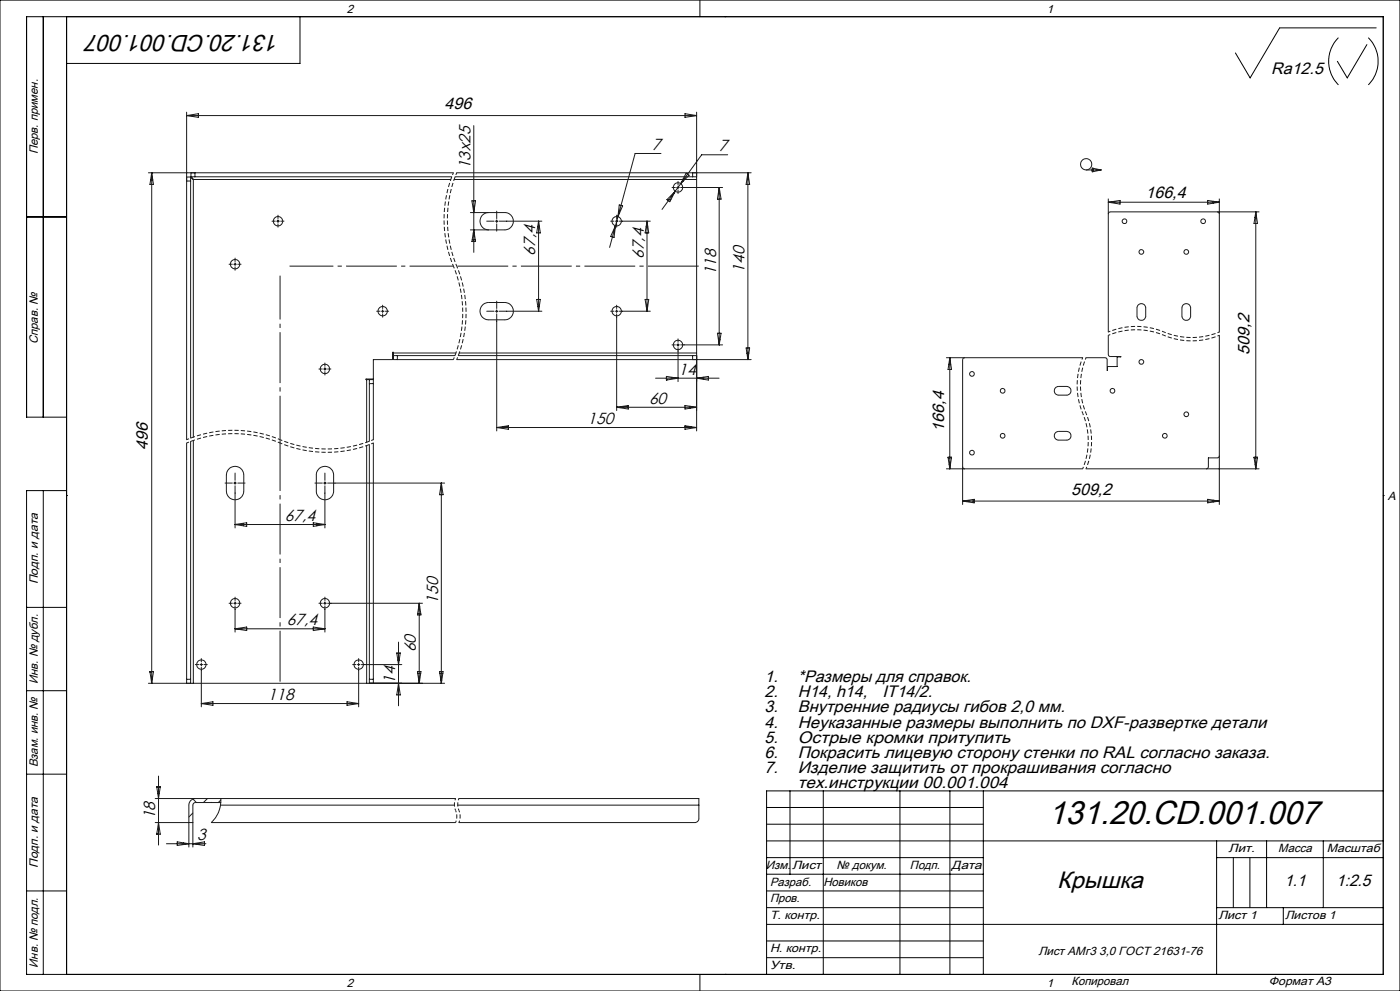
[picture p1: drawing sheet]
<svg xmlns="http://www.w3.org/2000/svg" width="420mm" height="297mm" viewBox="0 0 420 297" stroke-linecap="round" stroke-linejoin="round" font-family="sans-serif">
<g fill="none" stroke="#000" stroke-width=".3">
<path d="M0 0h420v297h-420zM13 5v120M20 5v287M90 5v14h-70M210 0v5M217.5 5h.1M401.5 11.3a10 10 0 0 0 0 14.1M410.1 13.4l-5.9 10-3-5M410.5 11.3a10 10 0 0 1 0 14.1M412.9 8.4h-29l-8.9 15-4.4-7.5M8 65h12M20 125h-12v-120h407v287h-407v-145h12"/>
<path d="M13 147v145M20 148.5h.1M415 148.5h.1M8 182h12M8 207h12M8 232h12M237 237v25M247 237v55M270 237v55M285 237v55M295 237v55M415 237h-185v55"/>
<path d="M230 242h65M230 247h65M230 252h185M230 257h65M365 252v40M365 257h50M370 257v15M375 257v15M380 252v20M397 252v20M8 267h12M230 267h65"/>
<path d="M230 272h65M230 277h185M230 262h65M365 272h50M385 272v5M210 292v5M217.5 292h.1M230 282h65M230 287h65"/>
</g>
<g fill="none" stroke="#191924" stroke-width=".3">
<path d="M56 34.6l3.5-.5v1.1zM56 33.6v98.2M56 34.6h153M142.1 37.6v38M205.5 34.1l3.5 .5-3.5 .6zM209 33.6v95.5M44.5 51.8h91.5M45.2 53.9h.6M45.5 51.9h.1M45.5 51.8l.5 3.5h-1zM45.5 51.8v153M56 53.1h1.2"/>
<path d="M56 54.3h1.2M57.2 53.1l.8 .7M57.2 53.1v78.2M57.3 53l.7 .8M57.3 53h78.2M57.3 51.8v1.2M58 53.8h77.2M58 53.8v77.2M58.5 51.8v1.2M136.2 53.8h72.8M136.5 53h72.5M137 51.8h88.4"/>
<path d="M198.3 46h-7.8l-7.6 28.2M200.1 59.9h1.2M201.6 56.2h1M202 57.9h.3M202.6 57.3l-2.5 2.5M202.6 57.3l-1.7 3.2-.8-.7M202.6 57.3l-4 5.5M203 56.2h.8M203.4 54.4v1M203.4 55.8v.8M203.4 57v1M204.2 56.2h12.6"/>
<path d="M204.2 55l-1.6 2.3M205 53.5v.8M205.8 51.9l.9 .6-2.5 2.5zM207.8 51.8v1.2M215.8 56.2l.5 3.5h-1.1zM215.8 56.2v47.2M218.3 46.4h-7.8l-6.3 8.6M224.4 51.8l.5 3.5h-1.1zM224.4 51.8v56M325.9 50.9h4.4M327.7 50.4l2.6 .5-2.6 .6zM327.7 51.2h.2"/>
<path d="M327.9 50.4v1M330 50.8v.2M332.5 59.6v39.9M365.8 59.6v39.9M68.7 79.2h1M70.1 79.2h.8M70.5 77.4v1M70.5 78.8v.8M70.5 80v1M71.3 79.2h1M81.6 66.3h1M83 66.3h.8"/>
<path d="M83.4 64.5v1M83.4 65.9v.8M83.4 67.1v1M84.2 66.3h1M141.1 63.7h10.3a2.59 2.59 0 0 1 2.6 2.6 2.59 2.59 0 0 1-2.6 2.6h-10.3M141.6 60.2h1.1l-.6 3.5zM141.7 71.9h.9M142 69.8h.3M142.1 68.9l.6 3.5h-1.1zM146 66.3h2.2M146.6 63.7a2.59 2.59 0 0 0-2.6 2.6 2.59 2.59 0 0 0 2.6 2.6M148.6 66.3h.8"/>
<path d="M149 63.3v2.2M149 65.9v.8M149 67.1v2.2M149.8 66.3h12.8M161.3 67.8h.5M161.6 66.3l.5 3.5h-1.1zM161.6 66.3v27M183.2 66.3h1M184.5 67.8h.1M184.6 66.3h.8M184.6 67.7l-.4 3.5-1-.3zM185 64.5v1"/>
<path d="M185 65.9v.8M185 67.1v1M185.8 61.4l1 .3-1.4 3.2zM185.8 66.3h9.3M193.9 67.8h.4M194.1 66.3l.5 3.5h-1.1zM194.1 66.3v27M332.5 60.6l3.5-.5v1.1zM332.5 60.6h33.3M362.3 60.1l3.5 .5-3.5 .6zM364 60.3v.6M365.2 63.5l.4 .2 .2 .4"/>
<path d="M376.4 65.2h.6M376.7 63.5l.6 3.5h-1.1zM376.7 63.5v77M377.7 63.5h-44.6l-.4 .2-.2 .4M113 93.3h1M114.4 93.3h.8M114.8 91.5v1M114.8 92.8v.9M114.8 94v1.1M115.6 93.3h1M144.7 91.5l.8-.6 .9-.2h5a2.59 2.59 0 0 1 2.6 2.6 2.59 2.59 0 0 1-2.6 2.5h-4.8a2.59 2.59 0 0 1-2.4-1.5 2.59 2.59 0 0 1 .5-2.8zM146 93.3h2.2"/>
<path d="M148.6 93.3h.8M149 90.3v2.2M149 92.8v.9M149 94v35.1M149.8 93.3h12.8M161 89.7h1.1l-.5 3.6zM161.3 91.9h.5M183.2 93.3h1M184.6 93.3h.8M185 91.5v1M185 92.8v.9M185 94v29"/>
<path d="M185.8 93.3h9.3M193.5 89.7h1.1l-.5 3.6zM193.9 91.9h.4M215.2 99.9h1.1l-.5 3.5zM341.5 91.4a1.33 1.33 0 0 1 1.4-.3 1.33 1.33 0 0 1 .8 1.2v2.4a1.31 1.31 0 0 1-1.3 1.3 1.31 1.31 0 0 1-1.3-1.3v-2.6zM354.9 91.4a1.32 1.32 0 0 1 1.5-.3 1.32 1.32 0 0 1 .8 1.2v2.4a1.31 1.31 0 0 1-1.3 1.3 1.31 1.31 0 0 1-1.3-1.3v-2.7zM95.7 110.6h1M97.1 110.6h.8M97.5 108.8v1M97.5 110.2v.8M97.5 111.4v1M98.3 110.6h1"/>
<path d="M110 113.8v18.7M110.8 115h1.2M110.8 113.8v18.5M118 106.6h18.5M118 105.8h18.8M119.2 106.6v1.2M136 107.8h-18v-2.2h-.2v2.2h-5.8v5.8h-2.2v.2h2.2v18M137 107.8h88.4M137.5 106.6h71.5M137.8 105.8h71.2M196.7 113.3h19M199.9 112.8l3.5 .5-3.5 .6z"/>
<path d="M199.9 113.8h.3M201.6 103.4h1M203 103.4h.8M203.4 101.6v1M203.4 103v.8M203.4 104.2v10.2M204.2 103.4h12.6M207.8 106.6v1.2M209 113.3l3.5-.5v1.1zM209 113.3h.1M211 113.1v.6M215.5 101.8h.5"/>
<path d="M223.8 104.3h1.1l-.5 3.5zM224 105.9h.6M283.9 107.2h40.9M284.6 109.2h.6M284.9 107.2l.6 3.5h-1.1zM284.9 107.2v33.3M289.4 107.2l-.4 .2-.2 .4v43.4M316.7 116.2l.6-.4h2.7a1.31 1.31 0 0 1 1.3 1.3 1.31 1.31 0 0 1-1.3 1.3h-2.4a1.31 1.31 0 0 1-1.2-.8 1.31 1.31 0 0 1 .3-1.4zM332.5 100.5l.1 6.1 .4 .3h3.2l-1.1 .1v2.9h-2.9l-.1 1.1v-3.3l-.2-.4-6.1-.1M365.8 100.5v50.7M56 132.8v72M57.2 132.3v72.5"/>
<path d="M58 132v72.8M110 133.6v71.2M110.8 133.2v71.6M112 132.8v72M149 128.1h.1M149 128.1l3.5-.5v1.1zM149 128.1h60M150.8 127.8h1.7M151 127.8h.1M185 122.1h.1M185 122.1l3.5-.6v1.1zM185 122.1h24"/>
<path d="M186.4 121.8h2.1M205.5 121.5l3.5 .6-3.5 .5zM205.5 127.6l3.5 .5-3.5 .6zM205.5 127.8h1.7M207 127.8h.1M207 121.7v.7M284.4 137h1.1l-.6 3.5zM284.4 137.2h1M284.7 139.2h.5M288.8 139.9l.2 .4 .4 .2M316.7 129.6l.9-.3h2.4a1.31 1.31 0 0 1 1.3 1.3 1.31 1.31 0 0 1-1.3 1.3h-2.4a1.31 1.31 0 0 1-1.2-.8 1.31 1.31 0 0 1 .3-1.5zM365.8 136.6l-.4 .6h-2.9v2.7l-.2 .4-.4 .2"/>
<path d="M376.2 137h1.1l-.6 3.5zM376.2 137.2h1M376.5 139.2h.4M67.5 144.8h2.2M68.7 140.5a2.6 2.6 0 0 1 2.8-.5 2.6 2.6 0 0 1 1.6 2.4v4.8a2.61 2.61 0 0 1-2.6 2.6 2.61 2.61 0 0 1-2.6-2.6v-4.8l.2-.9zM70.1 144.8h.8M70.5 157.2l3.5-.5v1.1zM70.5 141.8v2.2M70.5 144.4v.8M70.5 145.6v12.6M70.5 157.2h27M71 157.1v.2"/>
<path d="M71.3 144.8h2.2M73 156.8v.8M94 156.7l3.5 .5-3.5 .6zM94.5 144.8h2.2M95 156.8v.8M95.7 140.5a2.6 2.6 0 0 1 2.8-.5 2.6 2.6 0 0 1 1.6 2.4v4.8a2.59 2.59 0 0 1-2.6 2.6 2.59 2.59 0 0 1-2.6-2.6v-5.1l.1-.6zM97 157.1v.2M97.1 144.8h.8M97.5 141.8v2.2M97.5 144.4v.8M97.5 145.6v12.6M98.3 144.8h35.1"/>
<path d="M132.4 144.8l.5 3.5h-1zM132.4 144.8v60M283.9 140.5h40.9M288.8 150.2l3.5-.6v1.1zM288.8 150.2h77M289.9 150v.4M292 149.7v1M325.8 140.5h51.9M362.3 149.6l3.5 .6-3.5 .5zM364 149.9v.6M70.5 179v1M97.5 179v1"/>
<path d="M58.6 199.2h1M60 199.2h.8M60.4 197.4v1M60.4 198.8v.8M60.4 200v11.8M61.2 199.2h1M68.7 180.8h1M70.1 180.8h.8M70.5 188.5l3.5-.6v1.1zM70.5 180.4v.8M70.5 181.6v7.8M70.5 188.5h27"/>
<path d="M71.3 180.8h1M94 187.9l3.5 .6-3.5 .5zM95.7 180.8h1M97.1 180.8h.8M97.5 180.4v.8M97.5 181.6v7.8M98.3 180.8h28.5M105.8 199.2h1M107.2 199.2h.8M107.6 197.4v1M107.6 198.8v.8M107.6 200v11.8"/>
<path d="M108.4 199.2h12.1M119 195.7h1.1l-.5 3.5zM119 195.9h1.1M119.3 197.8h.5M119.6 192.4v19.1M125.3 183.9h.9M125.6 181.9h.3M125.8 180.8l.5 3.5h-1.1zM125.8 180.8v24M44.5 204.8h88.9M45 201.3h1l-.5 3.5M45 201.3l.5 3.5"/>
<path d="M45 201.3v.2M56 203.6h1.2M60.4 210.9l3.5-.6v1.1zM60.4 210.9h47.2M104.1 210.3l3.5 .6-3.5 .5zM110.8 203.6h1.2M119.6 204.8l.5 3.5h-1.1zM125.2 201.3h1.1l-.5 3.5zM125.3 201.9h.9M125.6 203.9h.3M131.9 201.3h1l-.5 3.5zM131.9 201.9h1"/>
<path d="M132.3 203.9h.2M46.6 239.3h90.1M47 235.8h1.1l-.5 3.5zM47 235.9h1.1M47.3 237.8h.5M47.6 232.6v20.7M57.9 239.5l1 1M58.7 239.3l-.7 .1-.7 .4-.6 1.1v13M62.2 239.3l-1.2 1.2M66.3 239.3l-.2 2M66.3 239.7l-.8 .8M137.7 239.3h72v6.2l-.4 .7-.7 .3h-70.9"/>
<path d="M46.6 246.5h11.3M47.1 249.7v.3M47.6 246.5l.5 3.5h-1.1zM49.9 252.9h11.9M53.2 252.3l3.5 .6-3.5 .5zM55.1 252.6v.5M57.9 252.9l3.4-.6v1.1zM57.9 243.7l-1.2 1.2M63.3 240.4l.1 .1M66.1 241.3l-.7 2.5-.9 1.4-1.1 1.3h73.3M66.1 241.3h70.2M66.3 240.5h-7.8l-.5 .4-.1 13"/>
<path d="M137.3 241.3h72.4"/>
<circle cx="203.4" cy="56.2" r="1.4"/>
<circle cx="325.8" cy="49.2" r="1.68"/>
<circle cx="70.5" cy="79.2" r="1.4"/>
<circle cx="83.4" cy="66.3" r="1.4"/>
<circle cx="185" cy="66.3" r="1.4"/>
<circle cx="337.3" cy="66.3" r=".69"/>
<circle cx="342.4" cy="75.5" r=".7"/>
<circle cx="355.9" cy="75.5" r=".7"/>
<circle cx="360.9" cy="66.3" r=".69"/>
<circle cx="114.8" cy="93.2" r="1.4"/>
<circle cx="185" cy="93.2" r="1.4"/>
<circle cx="97.5" cy="110.6" r="1.4"/>
<circle cx="203.4" cy="103.4" r="1.4"/>
<circle cx="291.6" cy="112.1" r=".69"/>
<circle cx="300.8" cy="117.1" r=".7"/>
<circle cx="333.7" cy="117.1" r=".69"/>
<circle cx="342.4" cy="108.5" r=".71"/>
<circle cx="291.6" cy="135.7" r=".69"/>
<circle cx="300.8" cy="130.6" r=".69"/>
<circle cx="349.4" cy="130.6" r=".69"/>
<circle cx="355.9" cy="124.2" r=".71"/>
<circle cx="60.4" cy="199.2" r="1.4"/>
<circle cx="70.5" cy="180.8" r="1.4"/>
<circle cx="97.5" cy="180.8" r="1.4"/>
<circle cx="107.6" cy="199.2" r="1.4"/>
</g>
<path d="M136 51.8a36.4 36.4 0 0 0 0 28M137 51.8a36.4 36.4 0 0 0 0 28M136 107.8a36.4 36.4 0 0 0 0-28M137 107.8a36.4 36.4 0 0 0 0-28M84 132.8a36.4 36.4 0 0 0 28 0M84 132.8a36.4 36.4 0 0 0-28 0M84 131.8a36.4 36.4 0 0 0 28 0M84 131.8a36.4 36.4 0 0 0-28 0" fill="none" stroke="#191924" stroke-width=".3" stroke-dasharray="1.3 .6" stroke-dashoffset=".6" stroke-linecap="butt"/>
<path d="M349.2 99.5a21.6 21.6 0 0 0 16.6 0M349.2 99.5a21.6 21.6 0 0 0-16.7 0M324.8 107.2a21.6 21.6 0 0 0 0 16.6M325.8 107.2a21.6 21.6 0 0 0 0 16.6M349.2 100.5a21.6 21.6 0 0 0 16.6 0M349.2 100.5a21.6 21.6 0 0 0-16.7 0M324.8 140.5a21.6 21.6 0 0 0 0-16.7M325.8 140.5a21.6 21.6 0 0 0 0-16.7M136.7 239.3l-.4 1.8 .4 1.8M137.7 239.3l-.4 1.8 .4 1.8M136.7 246.5l.3-1.8-.3-1.8M137.7 246.5l.3-1.8-.3-1.8" fill="none" stroke="#191924" stroke-width=".3" stroke-dasharray="1.3 .6" stroke-dashoffset=".7" stroke-linecap="butt"/>
<path d="M84 130.6v75" fill="none" stroke="#191924" stroke-width=".3" stroke-dasharray="15.2 1.3 1.3 1.3" stroke-dashoffset="-1.3" stroke-linecap="butt"/>
<path d="M86.9 79.8h49.1M84 82.6v49.2" fill="none" stroke="#191924" stroke-width=".3" stroke-dasharray="15.2 1.3 1.3 1.3" stroke-dashoffset="2.1" stroke-linecap="butt"/>
<path d="M137 79.8h72.8" fill="none" stroke="#191924" stroke-width=".3" stroke-dasharray="15.2 1.3 1.3 1.3" stroke-dashoffset="-.2" stroke-linecap="butt"/>
<g fill="#808080">
<path d="M-.1 68.4v1zM-.1 68.4v1zM-.1 77v1.1zM-.1 77v1.1zM-.1 83.1v1.1zM-.1 83.1v1.1zM-.1 23.8v3.2zM-.1 18.4v3.2zM-.1 34.1v3.5zM-.1 28.1v3.4zM-.1 .6v1.1zM-.1 .6v1.1zM-.1 143.4v1.1zM-.1 143.4v1.1zM-.1 112.2v1.1zM-.1 112.2v1.1zM420 167.4v1.1zM420 167.4v1.1zM420 77.9v1zM420 77.9v1z"/>
<path d="M-.1 18.3v3.5zM-.1 70.8v3.5zM-.1 111.3v3.5zM-.1 167.8v3.5zM420 125v3.5zM420 154.8v3.5z"/>
</g>
<text font-size="10" x="314.5" y="246.8">131.20.CD.001.007</text>
<g font-size="7.1">
<text x="84" y="10.3" transform="rotate(-180 84 10.3)">131.20.CD.001.007</text>
<text x="317.2" y="266.1">Крышка</text>
</g>
<g font-size="5">
<text x="381.4" y="22.3">Ra12.5</text>
<text x="133.4" y="32.8">496</text>
<text x="343.7" y="59.4">166,4</text>
<text x="374.8" y="106.3" transform="rotate(-90 374.8 106.3)">509,2</text>
<text x="283.3" y="129.4" transform="rotate(-90 283.3 129.4)">166,4</text>
<text x="44.4" y="134.9" transform="rotate(-90 44.4 134.9)">496</text>
<text x="321.4" y="148.4">509,2</text>
<text x="229.3" y="204.5">1.</text>
<text x="229.3" y="209">2.</text>
<text x="239.3" y="204.5">*Размеры для справок.</text>
<text x="239.3" y="209">H14, h14,</text>
<text x="264.7" y="209">IT14/2.</text>
<text x="229.3" y="213.5">3.</text>
<text x="239.3" y="213.5">Внутренние радиусы гибов 2,0 мм.</text>
<text x="229.3" y="218.1">4.</text>
<text x="239.3" y="218.1">Неуказанные размеры выполнить по DXF-развертке детали</text>
<text x="229.3" y="222.6">5.</text>
<text x="229.3" y="227.1">6.</text>
<text x="239.3" y="222.6">Острые кромки притупить</text>
<text x="239.3" y="227.1">Покрасить лицевую сторону стенки по RAL согласно заказа.</text>
<text x="229.3" y="231.6">7.</text>
<text x="239.3" y="231.6">Изделие защитить от прокрашивания согласно</text>
<text x="239.3" y="236.1">тех.инструкции 00.001.004</text>
<text x="385.3" y="265.7">1.1</text>
<text x="400.8" y="265.7">1:2.5</text>
</g>
<g font-size="4.8">
<text x="195.7" y="45">7</text>
<text x="215.6" y="45.4">7</text>
<text x="141.2" y="50.7" transform="rotate(-90 141.2 50.7)">13х25</text>
<text x="160.6" y="76.6" transform="rotate(-90 160.6 76.6)">67,4</text>
<text x="193.1" y="77.6" transform="rotate(-90 193.1 77.6)">67,4</text>
<text x="214.8" y="82.5" transform="rotate(-90 214.8 82.5)">118</text>
<text x="223.4" y="81.7" transform="rotate(-90 223.4 81.7)">140</text>
<text x="203.5" y="112.4">14</text>
<text x="194.7" y="121.1">60</text>
<text x="176.3" y="127.1">150</text>
<text x="85.5" y="156.2">67,4</text>
<text x="131.4" y="180.9" transform="rotate(-90 131.4 180.9)">150</text>
<text x="86.1" y="187.4">67,4</text>
<text x="124.8" y="195.5" transform="rotate(-90 124.8 195.5)">60</text>
<text x="80.4" y="209.8">118</text>
<text x="118.6" y="204.9" transform="rotate(-90 118.6 204.9)">14</text>
<text x="46.6" y="245.5" transform="rotate(-90 46.6 245.5)">18</text>
<text x="59.1" y="251.8">3</text>
</g>
<g font-size="3.6">
<text x="104" y="3.9">2</text>
<text x="314" y="3.9">1</text>
<text x="11.4" y="46.3" transform="rotate(-90 11.4 46.3)">Перв. примен.</text>
<text x="11.3" y="103.2" transform="rotate(-90 11.3 103.2)">Справ. №</text>
<text x="416.4" y="149.9">A</text>
<text x="11.4" y="175.1" transform="rotate(-90 11.4 175.1)">Подп. и дата</text>
<text x="11.3" y="205" transform="rotate(-90 11.3 205)">Инв. № дубл.</text>
<text x="11.4" y="230" transform="rotate(-90 11.4 230)">Взам. инв. №</text>
<text x="368.5" y="255.4">Лит.</text>
<text x="383.5" y="255.4">Масса</text>
<text x="398.1" y="255.4">Масштаб</text>
<text x="11.4" y="260.1" transform="rotate(-90 11.4 260.1)">Подп. и дата</text>
<text x="229.8" y="260.4">Изм.</text>
<text x="237.6" y="260.4">Лист</text>
<text x="251" y="260.4">№ докум.</text>
<text x="273" y="260.4">Подп.</text>
<text x="285.5" y="260.4">Дата</text>
<text x="231" y="265.4">Разраб.</text>
<text x="247" y="265.5">Новиков</text>
<text x="231" y="275.4">Т. контр.</text>
<text x="231" y="270.4">Пров.</text>
<text x="365.5" y="275.4">Лист 1</text>
<text x="385.5" y="275.4">Листов 1</text>
<text x="231" y="285.4">Н. контр.</text>
<text x="311.5" y="286.2">Лист АМг3 3,0 ГОСТ 21631-76</text>
<text x="11.3" y="290" transform="rotate(-90 11.3 290)">Инв. № подл.</text>
<text x="231" y="290.4">Утв.</text>
<text x="104" y="295.9">2</text>
<text x="314" y="295.9">1</text>
<text x="321.5" y="295.3">Копировал</text>
<text x="380.7" y="295.3">Формат А3</text>
</g>
</svg>
